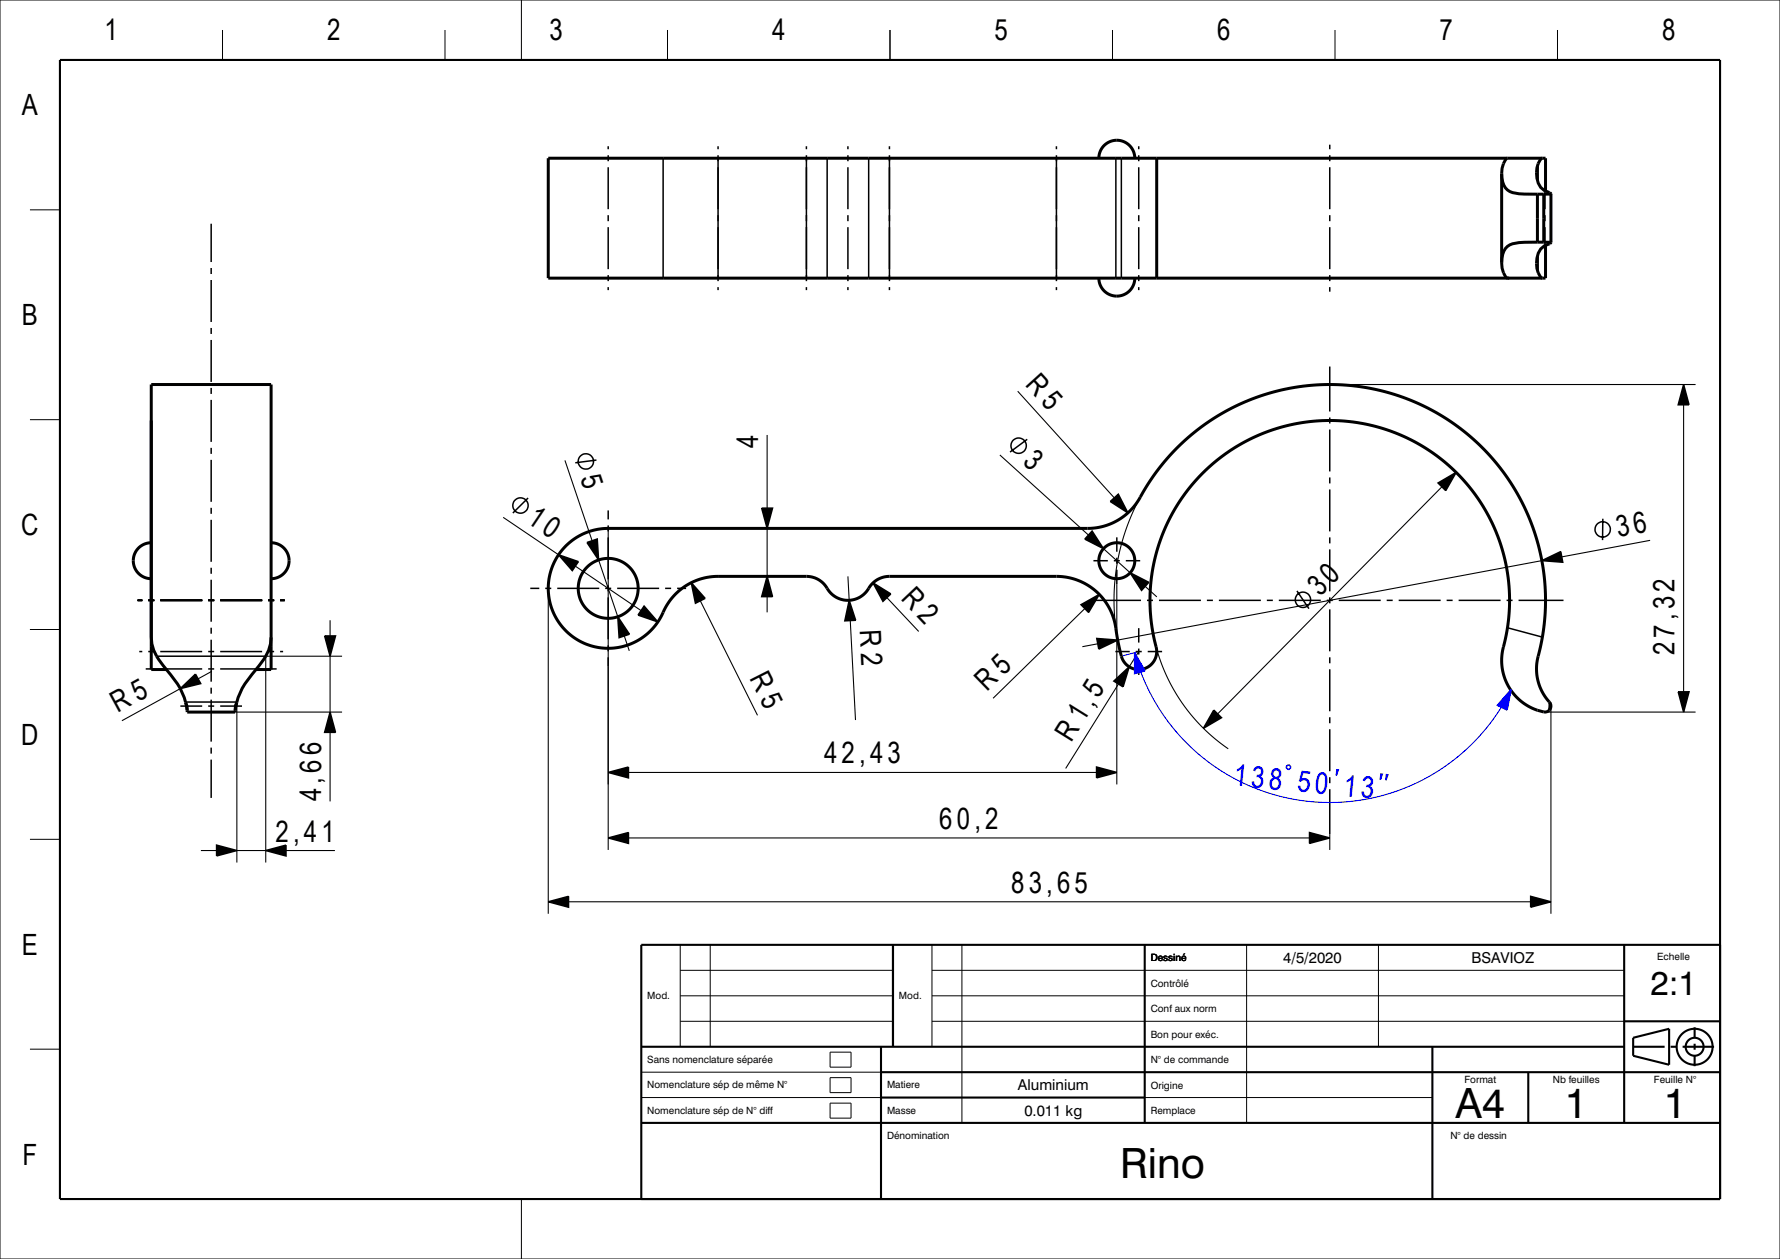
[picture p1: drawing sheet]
<svg xmlns="http://www.w3.org/2000/svg" width="297mm" height="210mm" viewBox="0 0 297 210" stroke-linecap="round" stroke-linejoin="round" font-family="sans-serif">
<g fill="none" stroke="#000" stroke-width=".18">
<path d="M94.3 76.8l4.5 13.4M128 72.6v12.2M166.8 75.9l14.8 13.3M169.8 65.3l16.1 17.7M221.9 64.1h61M280.9 67.5v47.9M84 86.3l9.2 6.2M91.5 98.1v54.3M96 94.4l11 7.4M99.9 93.4l3.2 9.5M101.5 88.1v53.7M128 88.1v8"/>
<path d="M128 99.5v2.6M141.5 96.1l.2 4M148 99.7l5.3 5.6M184.1 91.5l4.5 4M186.3 97.4v33.4M190.3 82.9l-1.4 2.7-1.1 3-1 3.4-.6 3.2-.3 3.2v3.5l.4 3.5 .6 3.3M191.1 97.8l1.9 1.8M240.6 81.2l-37.4 37.9M257.3 93.5l-70.8 13.3M275.3 90.1l-14.7 2.8M39.2 118.8h17.9M39.5 117.1v26.8"/>
<path d="M57.1 109.5h-12.8v34.4M104.2 106.1l.8 2.5M116.9 100.2l9.5 19.1M141.9 103.5l.8 16.6M181 101.5l-15.3 15M183.2 107.4l-2.6 .5M186.6 114.1l-8.8 14.1M190 108.7l-1.6 2.5M192.9 107.9l.8 2.6 1.1 2.6 1 1.9 1.7 2.6 1.5 1.9 1.9 2.1 1.8 1.6 2.2 1.7M257.8 118.8h25.1M258.8 117.8v34.6M104.9 139.8h113.6"/>
<path d="M104.9 128.8h78.1M221.9 139.1v2.7M94.9 150.4h160.5"/>
</g>
<path d="M190 108.7l-2.6 .7" fill="none" stroke="#00f" stroke-width=".18"/>
<g fill="none" stroke="#000" stroke-width=".5">
<path d="M183.3 26.4a3 3 0 0 1 3-3 3 3 0 0 1 3 3M193 26.4v20M250.6 29a2.91 2.91 0 0 0 1.8 3.1l1 .2 3.1 .1M250.6 29v14.8M251.5 26.4a2.31 2.31 0 0 0-.9 1.7v.9M256.5 32.4h1.1M256.5 32.4v8M257.4 26.4h-.1a3.8 3.8 0 0 0 .4 5.4l.9 .3M257.6 32.4v8M257.9 31.9v-5.5h-166.4v20h166.4v-5.5M258.5 32.4h-.9M258.6 32.1l-.1 .3"/>
<path d="M258.6 32.1l.2 .2M258.8 32.3l-.3 .1M258.8 32.3v8.1M183.3 46.4a3 3 0 0 0 3 3 3 3 0 0 0 3-3M250.6 43.8a3.3 3.3 0 0 0 .9 2.6M256.5 40.4a10.8 10.8 0 0 0-4.6 .4 3 3 0 0 0-1.3 3M256.5 40.4h1.1M257.6 40.4h.9M258.5 40.4l.1 .3M258.5 40.4h.3M258.6 40.7a2.63 2.63 0 0 0-2.2 2.4 3.1 3.1 0 0 0 1 3.3M258.8 40.4l-.2 .3"/>
<path d="M25.2 90.5a3 3 0 0 0-3 3 3 3 0 0 0 3 3M45.2 90.5a3 3 0 0 1 3 3 3 3 0 0 1-3 3M94.5 91a10 10 0 0 1 7-2.9h80.2a10.3 10.3 0 0 0 9.2-6.3l1.8-2.7 2-2.6 2.3-2.3 2.2-2 2.6-2 2.6-1.5 2.9-1.5 3-1.2 3.4-.9 2.9-.6 3-.3 3-.1 3 .2 3 .5 3.1 .7 3.3 1.1 3 1.4 2.6 1.4 2.7 1.8 2.4 1.9 2.1 2.1 2.2 2.4 1.9 2.6 1.7 2.8 1.5 3.2 1 2.8 .9 3.4 .6 2.9 .2 3 .1 3-.3 3-.5 3.5a10.7 10.7 0 0 0-.5 5.6 8.7 8.7 0 0 0 2.1 3.9 1 1 0 0 1-.1 1.1 1 1 0 0 1-1 .4l-1.3-.4a8.9 8.9 0 0 1-5.2-11.5l.6-3.2 .2-3.2-.2-3.5-.6-3.5-.9-3.3-1.3-3-1.7-3.1-2-2.8-2.3-2.6-2.7-2.3-2.7-1.8-2.8-1.6-3.3-1.3-3.1-.9-3.2-.5-3.5-.2-3.2 .2-3.2 .6-3.4 1-3.2 1.3-2.8 1.6-2.9 2.1-2.6 2.4-2.1 2.4-1.7 2.5-1.7 3-1.4 3.5-.9 3.1-.5 3.5-.1 3.2 .2 3.3 .6 3.2a3.4 3.4 0 0 1-.6 3.8 3.1 3.1 0 0 1-3.2 .6 3.1 3.1 0 0 1-2-2.6l-.5-2.5a11 11 0 0 0-3.2-7.4 10 10 0 0 0-6.9-2.8h-28.1a4.3 4.3 0 0 0-3.6 2.6 4.1 4.1 0 0 1-6.9-1l-.3-.4a4 4 0 0 0-2.8-1.2h-15a10.3 10.3 0 0 0-9.4 6.9 10 10 0 0 1-14.8 3.1 10 10 0 0 1-.9-15.1zM25.2 106.3a7.2 7.2 0 0 0 2 4.7 15.8 15.8 0 0 1 3.5 5.4l.3 .8M27.8 111.7h-2.6v-47.6h20v47.6h-2.5M31 117.2l.2 1.3M31 117.2l.2 .6v.7M31.2 118.5v.3h8l.1-.3M39.5 117.2l-.2 1.3M39.5 117.2l-.2 .6v.7M45.2 106.3a7.2 7.2 0 0 1-2 4.7 15.8 15.8 0 0 0-3.5 5.4l-.2 .8M258.6 117.2l-.1 1.3"/>
<circle cx="101.5" cy="98.1" r="5"/>
<circle cx="186.3" cy="93.5" r="3"/>
</g>
<g fill="none" stroke="#000" stroke-width=".25">
<path d="M35.2 37.3v6.4M101.5 24.4v.5M101.5 25.9v1M101.5 27.9v7M101.5 35.9v1M101.5 37.9v7M110.6 26.4v20M119.8 24.4v.5M119.8 25.9v21M134.6 24.4v.5M134.6 25.9v21M138 26.4v20"/>
<path d="M141.5 24.4v.5M141.5 25.9v1M141.5 27.9v7M141.5 35.9v1M141.5 37.9v7M144.9 26.4v20M148.4 24.4v.5M148.4 25.9v21M176.3 24.4v.5M176.3 25.9v21M186.2 26.4v20M187.1 26.4v20"/>
<path d="M190 24.4v.5M190 25.9v1M190 27.9v7M190 35.9v1M190 37.9v7M221.9 24.1v.8M221.9 25.9v1M221.9 27.9v7M221.9 35.9v1M221.9 37.9v7M256.6 27.3v3.2M257.8 31.3v3.6"/>
<path d="M257.8 35.9v1M257.8 37.9v3.6M35.2 44.7v1M35.2 46.7v7M35.2 54.7v1M35.2 56.7v7M101.5 45.9v1M101.5 47.9v.5M119.8 47.9v.5M134.6 47.9v.5M141.5 45.9v1M141.5 47.9v.5"/>
<path d="M148.4 47.9v.5M176.3 47.9v.5M190 45.9v1M190 47.9v.5M221.9 45.9v1M221.9 47.9v.8M256.6 42.3v3.2M35.2 64.7v1M35.2 66.7v7M35.2 74.7v1M35.2 76.7v7M99.5 76.7l-3.5 .5"/>
<path d="M171.4 73.3l-2.9 2.1M221.9 61.1v7.5M221.9 69.6v1M221.9 71.6v7M221.9 79.6v1M280.9 64.1l.9 3.4h-1.8zM35.2 84.7v1M35.2 86.7v7M35.2 94.7v1M35.2 96.7v7M88.1 83.1l-2.5 2.5M88.5 98.1h1.5"/>
<path d="M91 98.1h1M93 98.1h7M93.2 92.5l3.3 1.2-1 1.5zM97.9 90.5l1.8-.6 .2 3.5zM101 98.1h1M101.5 85.1v1.5M101.5 87.6v1M101.5 89.6v7M101.5 97.6v1M101.5 99.6v7M103 98.1h7M111 98.1h1"/>
<path d="M113 98.1h1.5M115.3 97.2l2.4 2.6-1.7 .8zM127.1 84.8h1.8l-.9 3.3zM128 96.1l.9 3.4h-1.8zM145.7 97.2l2.9 1.9-1.3 1.2zM182.2 88.6l1.9 2.9-3.1-1.6zM182.4 93.5h2.4M185.3 83.7l1.3-1.3 1.6 3.1zM185.8 93.5h1M186.3 89.6v2.4M186.3 93v1M186.3 95v2.4"/>
<path d="M187.8 93.5h2.4M188.6 95.5l3.1 1.6-1.2 1.4zM216.4 98.6l2 2.9M221.9 81.6v7M221.9 89.6v1M221.9 91.6v7M221.9 99.6v1M239.9 80.6l3.1-1.8-1.8 3zM257.3 93.5l3.1-1.5 .4 1.8zM267.4 86.5v3.6M23 100.1h.7M23.2 108.7h.5"/>
<path d="M24.3 111.6h1.4M24.7 100.1h1M24.7 108.7h1M25.2 107.9h.3M26.1 109.5h18.2M26.7 100.1h7M26.7 108.7h7M26.7 111.6h7M30.1 117.8h3.6M31 117.1h8.5M34.7 100.1h1M34.7 108.7h1"/>
<path d="M34.7 111.6h1M34.7 117.8h1M35.2 104.7v1M35.2 106.7v7M35.2 114.7v1M35.2 116.7v7M36.7 100.1h7M36.7 111.6h7M36.7 108.7h7M36.7 117.8h3.7M44.7 111.6h1.5M44.7 100.1h1"/>
<path d="M44.7 108.7h1M45 107.9h.2M46.7 100.1h.8M46.7 108.7h.5M101.5 107.6v1M101.5 109.6v1.5M103.1 102.9l1.9 2.9-1.7 .6zM107.5 101.1l2.3 2.6-3.3-1.1zM141.7 100.1l1.1 3.4-1.8 .1zM180.4 100.9l3-1.8-1.8 3.1zM182.9 100.1h7.5M183 106.5l3.5 .3-3.2 1.5z"/>
<path d="M185.9 113.6l2.5-2.4-1 3.4zM186.1 108.7h2.4M189.5 108.7h1M190 104.8v2.4M190 108.2v1M190 110.2v2.4M191.4 100.1h1M191.5 108.7h2.4M193.4 100.1h7M201.4 100.1h1M202.5 118.4l1.3 1.3-3 1.8zM203.4 100.1h7"/>
<path d="M211.4 100.1h1M213.4 100.1h7M221.4 100.1h1M221.9 101.6v7M221.9 109.6v1M221.9 111.6v7M221.9 119.6v1M223.4 100.1h7M231.4 100.1h1M233.4 100.1h7M241.4 100.1h1M243.4 100.1h7"/>
<path d="M251.4 100.1h1M251.5 104.7l5.9 1.6M253.4 100.1h7.5M280 115.4h1.8l-.9 3.4zM35.2 124.7v1M35.2 126.7v6.4M101.5 139.8l3.4-.9v1.8zM101.5 128.8l3.4-.9v1.9zM183 127.9l3.3 .9-3.3 1zM218.5 138.9l3.4 .9-3.4 .9zM221.9 121.6v7M221.9 129.6v1"/>
<path d="M221.9 131.6v7.5M91.5 150.4l3.4-.9v1.8zM255.4 149.5l3.4 .9-3.4 .9z"/>
<circle cx="97.8" cy="77" r="1.28"/>
<circle cx="170" cy="74.3" r="1.28"/>
<circle cx="86.8" cy="84.3" r="1.28"/>
<circle cx="267.4" cy="88.3" r="1.28"/>
<circle cx="217.4" cy="100" r="1.28"/>
</g>
<g fill="none" stroke="#000" stroke-width=".17">
<path d="M0 0h297v210h-297zM37.1 5v5M74.2 5v5M87 0v10M111.4 5v5M148.5 5v5M185.6 5v5M222.8 5v5M259.9 5v5M5 35h5M5 70h5M5 105h5"/>
<path d="M5 140h5M113.5 157.6v17M118.5 157.6v17M155.5 157.6v17M160.5 157.6v29.7M208 157.6v29.7M230 157.6v17M5 175h5M107 178.8h40M113.5 170.4h35.5M113.5 166.1h35.5M113.5 161.9h35.5"/>
<path d="M138.5 175.5h3.5v2.5h-3.5zM138.5 179.8h3.5v2.5h-3.5zM155.5 170.4h115.5M155.5 166.1h115.5M155.5 161.9h115.5M107 183.1h132M138.5 184h3.5v2.5h-3.5zM87 200v10"/>
</g>
<g fill="none" stroke="#000" stroke-width=".35">
<path d="M10 10h277v190h-277zM149 157.6v17M191 157.6v29.7M271 157.6v29.7M287 157.6h-180v42.4M107 174.6h164M147 174.6v25.4M147 178.8h140M239 174.6v25.4M255 178.8v8.5M271 170.4h16M272.5 174.6h5.2"/>
<path d="M272.5 173.1l6-1.5v6l-6-1.5zM278.8 174.6h.9M280.8 174.6h5.2M282.8 171.4v1.7M282.8 174.1v1M282.8 176.1v1.7M107 187.3h180M147 183.1h44"/>
<circle cx="282.8" cy="174.6" r="1.5"/>
<circle cx="282.8" cy="174.6" r="3"/>
</g>
<g fill="#000">
<path d="M280.9 64.1l.9 3.4h-1.8z" fill-rule="evenodd"/>
<path d="M93.2 92.5l3.3 1.2-1 1.5z" fill-rule="evenodd"/>
<path d="M97.9 90.5l1.8-.6 .2 3.5z" fill-rule="evenodd"/>
<path d="M115.3 97.2l2.4 2.6-1.7 .8z" fill-rule="evenodd"/>
<path d="M127.1 84.8h1.8l-.9 3.3z" fill-rule="evenodd"/>
<path d="M128 96.1l.9 3.4h-1.8z" fill-rule="evenodd"/>
<path d="M145.7 97.2l2.9 1.9-1.3 1.2z" fill-rule="evenodd"/>
<path d="M182.2 88.6l1.9 2.9-3.1-1.6z" fill-rule="evenodd"/>
<path d="M185.3 83.7l1.3-1.3 1.6 3.1z" fill-rule="evenodd"/>
<path d="M188.6 95.5l3.1 1.6-1.2 1.4z" fill-rule="evenodd"/>
<path d="M239.9 80.6l3.1-1.8-1.8 3z" fill-rule="evenodd"/>
<path d="M257.3 93.5l3.1-1.5 .4 1.8z" fill-rule="evenodd"/>
<path d="M103.1 102.9l1.9 2.9-1.7 .6z" fill-rule="evenodd"/>
<path d="M107.5 101.1l2.3 2.6-3.3-1.1z" fill-rule="evenodd"/>
<path d="M141.7 100.1l1.1 3.4-1.8 .1z" fill-rule="evenodd"/>
<path d="M180.4 100.9l3-1.8-1.8 3.1z" fill-rule="evenodd"/>
<path d="M183 106.5l3.5 .3-3.2 1.5z" fill-rule="evenodd"/>
<path d="M185.9 113.6l2.5-2.4-1 3.4z" fill-rule="evenodd"/>
<path d="M202.5 118.4l1.3 1.3-3 1.8z" fill-rule="evenodd"/>
<path d="M280 115.4h1.8l-.9 3.4z" fill-rule="evenodd"/>
<path d="M101.5 139.8l3.4-.9v1.8z" fill-rule="evenodd"/>
<path d="M101.5 128.8l3.4-.9v1.9z" fill-rule="evenodd"/>
<path d="M183 127.9l3.3 .9-3.3 1z" fill-rule="evenodd"/>
<path d="M91.5 150.4l3.4-.9v1.8z" fill-rule="evenodd"/>
<path d="M218.5 138.9l3.4 .9-3.4 .9z" fill-rule="evenodd"/>
<path d="M255.4 149.5l3.4 .9-3.4 .9z" fill-rule="evenodd"/>
</g>
<g fill="#00f">
<path d="M189.3 108.9l1.8 3-1.8 .5z" fill-rule="evenodd"/>
<path d="M252.1 115l-.6 3.4-1.7-.8z" fill-rule="evenodd"/>
</g>
<path d="M189.3 108.9l1.8 3-1.8 .5zM252.1 115l-.6 3.4-1.7-.8zM214.7 127.8l.2-.2h.2l.2 .3v.2l-.2 .2h-.3l-.2-.2zM223.1 128.4h.2l-.3 .9zM230.4 129.1h.2l-.3 1zM231.3 129.2h.3l-.4 .9z" fill="none" stroke="#00f" stroke-width=".25"/>
<path d="M190.3 112.1l2 4.3 2.6 4 1.6 1.9 1.5 1.7 3.6 3.1 4 2.6 2 1 2.3 1 4 1.2 4.7 .8 4.8 .1 4.4-.5 4.6-1.1 2.4-.9 2-.9 2.2-1.2 1.9-1.2 3.7-3 1.7-1.6 1.6-1.8 2.6-3.6" fill="none" stroke="#00f" stroke-width=".18"/>
<g fill="#000">
<path d="M30.1 114.9l2.5-2.5 .9 1.6z" fill-rule="evenodd"/>
<path d="M54.2 106.1h1.8l-.9 3.4z" fill-rule="evenodd"/>
<path d="M55.1 118.8l.9 3.4h-1.8z" fill-rule="evenodd"/>
<path d="M36.1 141l3.4 .9-3.4 .9z" fill-rule="evenodd"/>
<path d="M44.3 141.9l3.4-.9v1.8z" fill-rule="evenodd"/>
</g>
<path d="M30.1 114.9l-9.8 5.3M35.3 112l-2.2 1.2M55.1 103.5v2.6M55.1 109.5v9.3M55.1 122.2v11.5M33.5 141.9h2.6M39.5 141.9h4.8M47.7 141.9h8.2" fill="none" stroke="#000" stroke-width=".18"/>
<path d="M30.1 114.9l2.5-2.5 .9 1.6zM54.2 106.1h1.8l-.9 3.4zM55.1 118.8l.9 3.4h-1.8zM36.1 141l3.4 .9-3.4 .9zM44.3 141.9l3.4-.9v1.8z" fill="none" stroke="#000" stroke-width=".25"/>
<g font-size="7">
<text x="242.9" y="186.5">A4</text>
<text x="261.1" y="186.5">1</text>
<text x="277.6" y="186.5">1</text>
<text x="186.9" y="196.5">Rino</text>
</g>
<text font-size="5.6" x="275.4" y="166">2:1</text>
<g font-size="4.9">
<text x="17.4" y="6.7">1</text>
<text x="54.6" y="6.7">2</text>
<text x="91.7" y="6.7">3</text>
<text x="128.8" y="6.7">4</text>
<text x="165.9" y="6.7">5</text>
<text x="203.1" y="6.7">6</text>
<text x="240.2" y="6.7">7</text>
<text x="277.3" y="6.7">8</text>
<text x="3.7" y="19.2">A</text>
<text x="3.7" y="54.2">B</text>
<text x="170.9" y="64.2" transform="rotate(48 170.9 64.2)">R 5</text>
<text x="126.5" y="74.8" transform="rotate(-90 126.5 74.8)">4</text>
<text x="170.5" y="77.2" transform="rotate(42 170.5 77.2)">3</text>
<text x="96.8" y="79.7" transform="rotate(71 96.8 79.7)">5</text>
<text x="3.6" y="89.2">C</text>
<text x="87.8" y="87" transform="rotate(34 87.8 87)">10</text>
<text x="270" y="89.6" transform="rotate(-10 270 89.6)">36</text>
<text x="150.2" y="99.8" transform="rotate(47 150.2 99.8)">R 2</text>
<text x="220.2" y="99.6" transform="rotate(-45 220.2 99.6)">30</text>
<text x="143.5" y="105" transform="rotate(87 143.5 105)">R 2</text>
<text x="125" y="113.2" transform="rotate(63 125 113.2)">R 5</text>
<text x="279.4" y="109.3" transform="rotate(-90 279.4 109.3)">27,32</text>
<text x="19.6" y="118.9" transform="rotate(-29 19.6 118.9)">R 5</text>
<text x="164.7" y="115.4" transform="rotate(-44 164.7 115.4)">R 5</text>
<text x="3.6" y="124.2">D</text>
<text x="178.7" y="123.9" transform="rotate(-58 178.7 123.9)">R 1,5</text>
<text x="137.5" y="127.3">42,43</text>
<text x="53.6" y="133.7" transform="rotate(-90 53.6 133.7)">4,66</text>
<text x="46" y="140.4">2,41</text>
<text x="156.7" y="138.3">60,2</text>
<text x="168.7" y="148.9">83,65</text>
<text x="3.7" y="159.2">E</text>
<text x="3.8" y="194.2">F</text>
</g>
<g font-size="4.9" fill="#00f">
<text x="205.8" y="130.9" transform="rotate(6 205.8 130.9)">138</text>
<text x="216.4" y="132" transform="rotate(6 216.4 132)">50</text>
<text x="224" y="132.7" transform="rotate(6 224 132.7)">13</text>
</g>
<g font-size="2.5">
<text x="214.1" y="160.6">4/5/2020</text>
<text x="245.5" y="160.6">BSAVIOZ</text>
<text x="169.8" y="181.9">Aluminium</text>
<text x="170.9" y="186.1">0.011 kg</text>
</g>
<g font-size="1.7">
<text x="192" y="160.3">Dessiné</text>
<text x="276.5" y="160.2">Echelle</text>
<text x="108" y="166.7">Mod.</text>
<text x="150" y="166.7">Mod.</text>
<text x="192" y="164.6">Contrôlé</text>
<text x="192" y="173.1">Bon pour exéc.</text>
<text x="192" y="168.8">Conf aux norm</text>
<text x="108" y="177.3">Sans nomenclature séparée</text>
<text x="192" y="177.3">N° de commande</text>
<text x="108" y="181.6">Nomenclature sép de même N°</text>
<text x="108" y="185.8">Nomenclature sép de N° diff</text>
<text x="148" y="185.8">Masse</text>
<text x="148" y="181.6">Matiere</text>
<text x="192" y="185.8">Remplace</text>
<text x="192" y="181.6">Origine</text>
<text x="244.3" y="180.6">Format</text>
<text x="259.1" y="180.6">Nb feuilles</text>
<text x="276" y="180.6">Feuille N°</text>
<text x="148" y="189.9">Dénomination</text>
<text x="242" y="189.9">N° de dessin</text>
</g>
</svg>
